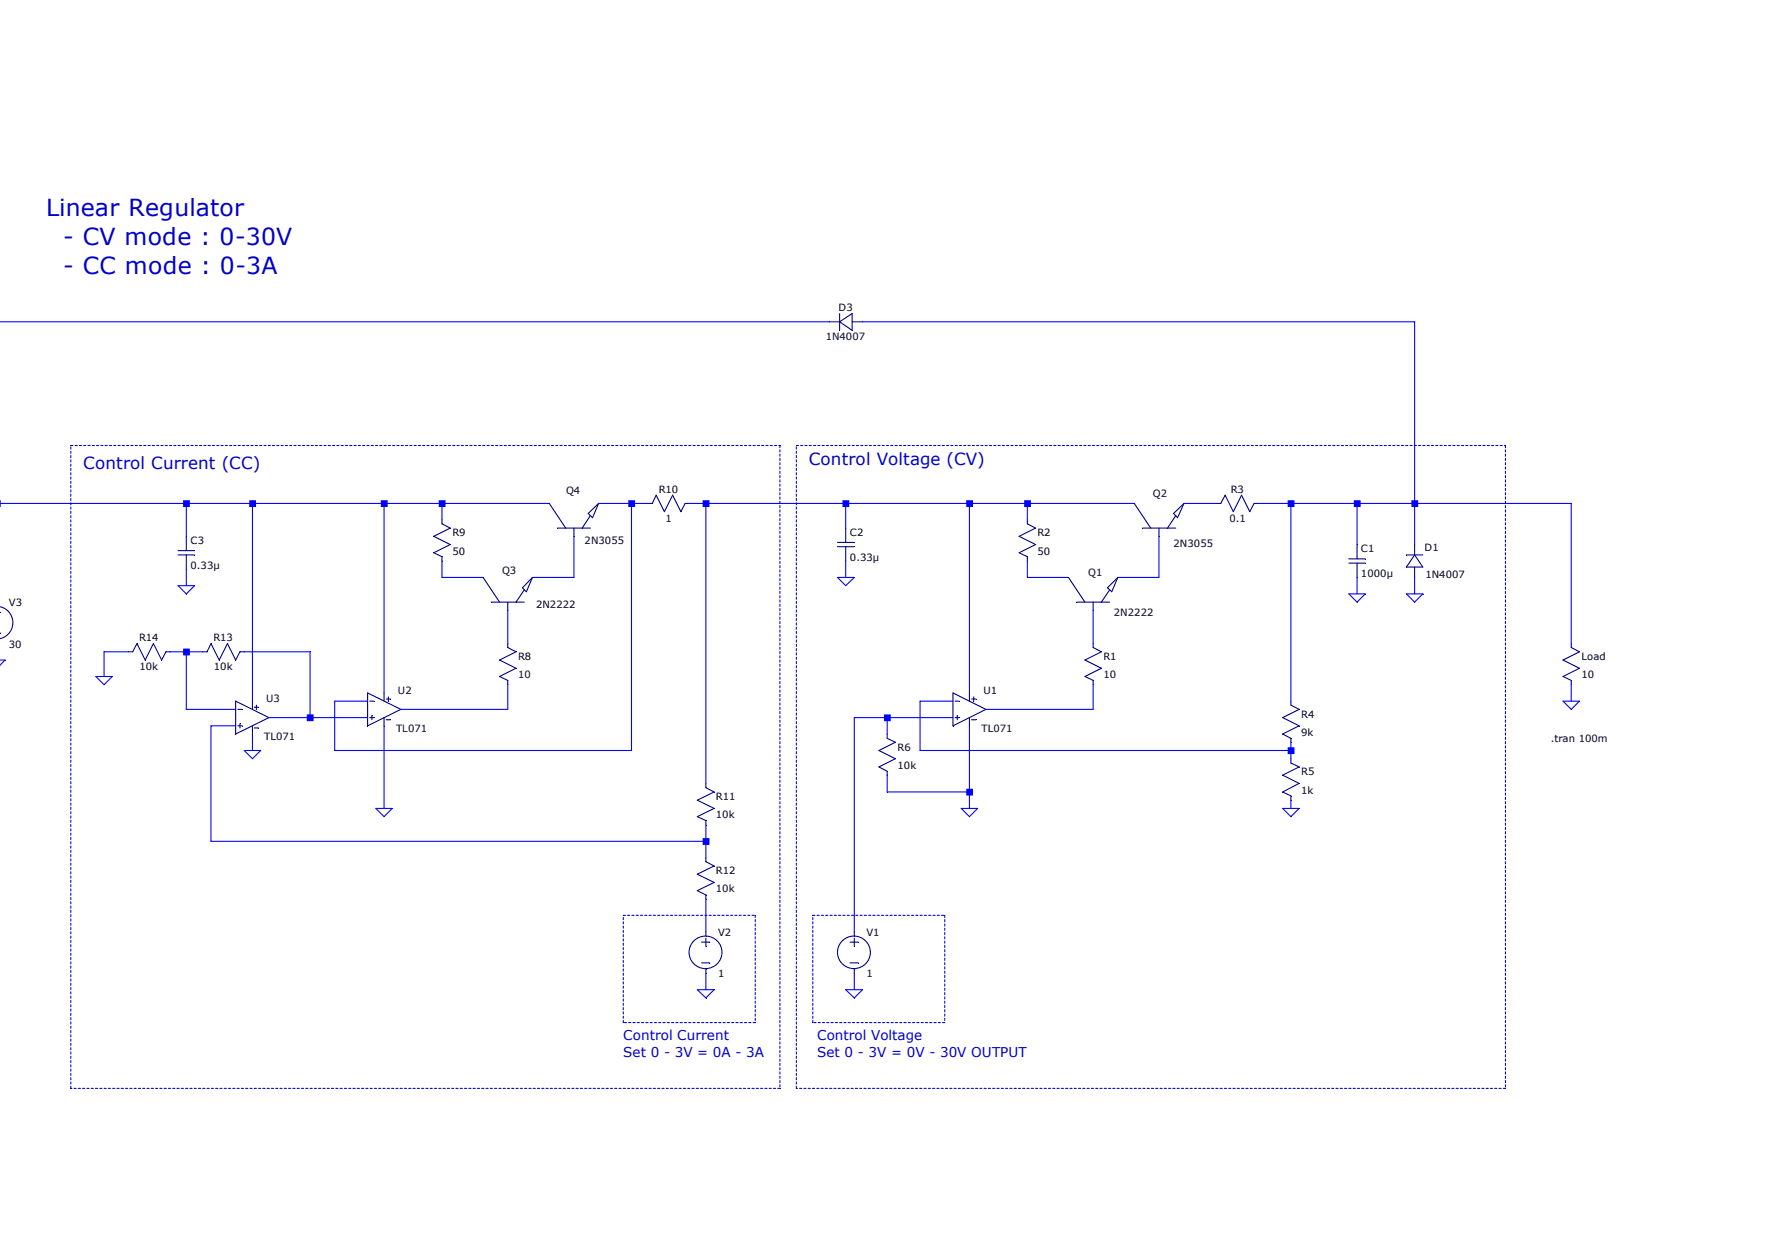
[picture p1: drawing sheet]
<svg xmlns="http://www.w3.org/2000/svg" width="210mm" height="148mm" viewBox="0 0 210 148" stroke-linecap="round" stroke-linejoin="round" font-family="sans-serif">
<path d="M131.1 69.6l.5 .5" fill="none" stroke="#00007f" stroke-width=".13"/>
<path d="M132.3 68.4l-1.2 1.2" fill="none" stroke="#00007f" stroke-width=".13"/>
<path d="M132.3 68.4l-.7 1.7" fill="none" stroke="#00007f" stroke-width=".13"/>
<path d="M131.4 69.8l-1 1.5" fill="none" stroke="#00007f" stroke-width=".13"/>
<path d="M127.5 71.3h3.9" fill="none" stroke="#00007f" stroke-width=".13"/>
<path d="M126.5 68.4l1.9 2.9" fill="none" stroke="#00007f" stroke-width=".13"/>
<path d="M129.4 71.3v1" fill="none" stroke="#00007f" stroke-width=".13"/>
<path d="M129.4 80.6v.5" fill="none" stroke="#00007f" stroke-width=".13"/>
<path d="M128.4 80.1l1 .5" fill="none" stroke="#00007f" stroke-width=".13"/>
<path d="M130.4 79.1l-2 1" fill="none" stroke="#00007f" stroke-width=".13"/>
<path d="M128.4 78.1l2 1" fill="none" stroke="#00007f" stroke-width=".13"/>
<path d="M130.4 77.2l-2 .9" fill="none" stroke="#00007f" stroke-width=".13"/>
<path d="M129.4 76.2v.5" fill="none" stroke="#00007f" stroke-width=".13"/>
<path d="M129.4 76.7l1 .5" fill="none" stroke="#00007f" stroke-width=".13"/>
<path d="M138.9 60.8l.5 .5" fill="none" stroke="#00007f" stroke-width=".13"/>
<path d="M140.2 59.6l-1.3 1.2" fill="none" stroke="#00007f" stroke-width=".13"/>
<path d="M140.2 59.6l-.8 1.7" fill="none" stroke="#00007f" stroke-width=".13"/>
<path d="M139.2 61l-1 1.5" fill="none" stroke="#00007f" stroke-width=".13"/>
<path d="M135.3 62.5h3.9" fill="none" stroke="#00007f" stroke-width=".13"/>
<path d="M134.3 59.6l1.9 2.9" fill="none" stroke="#00007f" stroke-width=".13"/>
<path d="M137.2 62.5v1" fill="none" stroke="#00007f" stroke-width=".13"/>
<path d="M121.6 65.9v.5" fill="none" stroke="#00007f" stroke-width=".13"/>
<path d="M120.6 65.4l1 .5" fill="none" stroke="#00007f" stroke-width=".13"/>
<path d="M122.6 64.5l-2 .9" fill="none" stroke="#00007f" stroke-width=".13"/>
<path d="M120.6 63.5l2 1" fill="none" stroke="#00007f" stroke-width=".13"/>
<path d="M122.6 62.5l-2 1" fill="none" stroke="#00007f" stroke-width=".13"/>
<path d="M121.6 61.6v.4" fill="none" stroke="#00007f" stroke-width=".13"/>
<path d="M121.6 62l1 .5" fill="none" stroke="#00007f" stroke-width=".13"/>
<path d="M144.1 59.6h.4" fill="none" stroke="#00007f" stroke-width=".13"/>
<path d="M145 58.6l-.5 1" fill="none" stroke="#00007f" stroke-width=".13"/>
<path d="M145 58.6l1 2" fill="none" stroke="#00007f" stroke-width=".13"/>
<path d="M147 58.6l-1 2" fill="none" stroke="#00007f" stroke-width=".13"/>
<path d="M147 58.6l1 2" fill="none" stroke="#00007f" stroke-width=".13"/>
<path d="M148.5 59.6h.4" fill="none" stroke="#00007f" stroke-width=".13"/>
<path d="M148.5 59.6l-.5 1" fill="none" stroke="#00007f" stroke-width=".13"/>
<path d="M152.8 87.4v.5" fill="none" stroke="#00007f" stroke-width=".13"/>
<path d="M151.8 86.9l1 .5" fill="none" stroke="#00007f" stroke-width=".13"/>
<path d="M153.8 85.9l-2 1" fill="none" stroke="#00007f" stroke-width=".13"/>
<path d="M151.8 85l2 .9" fill="none" stroke="#00007f" stroke-width=".13"/>
<path d="M153.8 84l-2 1" fill="none" stroke="#00007f" stroke-width=".13"/>
<path d="M152.8 83v.5" fill="none" stroke="#00007f" stroke-width=".13"/>
<path d="M152.8 83.5l1 .5" fill="none" stroke="#00007f" stroke-width=".13"/>
<path d="M152.8 94.2v.5" fill="none" stroke="#00007f" stroke-width=".13"/>
<path d="M151.8 93.8l1 .4" fill="none" stroke="#00007f" stroke-width=".13"/>
<path d="M153.8 92.8l-2 1" fill="none" stroke="#00007f" stroke-width=".13"/>
<path d="M151.8 91.8l2 1" fill="none" stroke="#00007f" stroke-width=".13"/>
<path d="M153.8 90.8l-2 1" fill="none" stroke="#00007f" stroke-width=".13"/>
<path d="M152.8 89.8v.5" fill="none" stroke="#00007f" stroke-width=".13"/>
<path d="M152.8 90.3l1 .5" fill="none" stroke="#00007f" stroke-width=".13"/>
<path d="M100.6 111.5h1" fill="none" stroke="#00007f" stroke-width=".13"/>
<path d="M100.6 114h1" fill="none" stroke="#00007f" stroke-width=".13"/>
<path d="M101.1 111.1v1" fill="none" stroke="#00007f" stroke-width=".13"/>
<path d="M101.1 114.7v.5" fill="none" stroke="#00007f" stroke-width=".13"/>
<path d="M101.1 110.3v.5" fill="none" stroke="#00007f" stroke-width=".13"/>
<g fill="none" stroke="#00007f" stroke-width=".13">
<path d="M105 91.3v.5"/>
<circle cx="101.1" cy="112.8" r="1.94"/>
</g>
<path d="M104.1 90.8l.9 .5" fill="none" stroke="#00007f" stroke-width=".13"/>
<path d="M106 89.8l-1.9 1" fill="none" stroke="#00007f" stroke-width=".13"/>
<path d="M104.1 88.9l1.9 .9" fill="none" stroke="#00007f" stroke-width=".13"/>
<path d="M106 87.9l-1.9 1" fill="none" stroke="#00007f" stroke-width=".13"/>
<path d="M105 86.9v.5" fill="none" stroke="#00007f" stroke-width=".13"/>
<path d="M105 87.4l1 .5" fill="none" stroke="#00007f" stroke-width=".13"/>
<path d="M160.7 66.7v1.7" fill="none" stroke="#00007f" stroke-width=".13"/>
<path d="M160.7 64.5v1.7" fill="none" stroke="#00007f" stroke-width=".13"/>
<path d="M159.7 66.2h1.9" fill="none" stroke="#00007f" stroke-width=".13"/>
<path d="M159.7 66.7h1.9" fill="none" stroke="#00007f" stroke-width=".13"/>
<path d="M166.5 65.7h1.9" fill="none" stroke="#00007f" stroke-width=".13"/>
<path d="M166.5 67.1h1.9" fill="none" stroke="#00007f" stroke-width=".13"/>
<path d="M167.5 65.7l-1 1.4" fill="none" stroke="#00007f" stroke-width=".13"/>
<path d="M167.5 65.7l.9 1.4" fill="none" stroke="#00007f" stroke-width=".13"/>
<path d="M167.5 67.1v1.3" fill="none" stroke="#00007f" stroke-width=".13"/>
<path d="M167.5 64.5v1.2" fill="none" stroke="#00007f" stroke-width=".13"/>
<path d="M186 80.6v.5" fill="none" stroke="#00007f" stroke-width=".13"/>
<path d="M185 80.1l1 .5" fill="none" stroke="#00007f" stroke-width=".13"/>
<path d="M187 79.1l-2 1" fill="none" stroke="#00007f" stroke-width=".13"/>
<path d="M185 78.1l2 1" fill="none" stroke="#00007f" stroke-width=".13"/>
<path d="M187 77.2l-2 .9" fill="none" stroke="#00007f" stroke-width=".13"/>
<path d="M186 76.2v.5" fill="none" stroke="#00007f" stroke-width=".13"/>
<path d="M186 76.7l1 .5" fill="none" stroke="#00007f" stroke-width=".13"/>
<path d="M112.8 82l3.9 2" fill="none" stroke="#00007f" stroke-width=".13"/>
<path d="M116.7 84l-3.9 1.9" fill="none" stroke="#00007f" stroke-width=".13"/>
<path d="M112.8 82v3.9" fill="none" stroke="#00007f" stroke-width=".13"/>
<path d="M113.1 83h.4" fill="none" stroke="#00007f" stroke-width=".13"/>
<path d="M113.1 85h.4" fill="none" stroke="#00007f" stroke-width=".13"/>
<path d="M113.3 84.7v.5" fill="none" stroke="#00007f" stroke-width=".13"/>
<path d="M114.8 82v1" fill="none" stroke="#00007f" stroke-width=".13"/>
<path d="M114.8 85v.9" fill="none" stroke="#00007f" stroke-width=".13"/>
<path d="M115 82.8h.5" fill="none" stroke="#00007f" stroke-width=".13"/>
<path d="M115.3 82.5v.5" fill="none" stroke="#00007f" stroke-width=".13"/>
<path d="M115 85.2h.5" fill="none" stroke="#00007f" stroke-width=".13"/>
<path d="M61.8 69.6l.5 .5" fill="none" stroke="#00007f" stroke-width=".13"/>
<path d="M63 68.4l-1.2 1.2" fill="none" stroke="#00007f" stroke-width=".13"/>
<path d="M63 68.4l-.7 1.7" fill="none" stroke="#00007f" stroke-width=".13"/>
<path d="M62.1 69.8l-1 1.5" fill="none" stroke="#00007f" stroke-width=".13"/>
<path d="M58.2 71.3h3.9" fill="none" stroke="#00007f" stroke-width=".13"/>
<path d="M57.2 68.4l1.9 2.9" fill="none" stroke="#00007f" stroke-width=".13"/>
<path d="M60.1 71.3v1" fill="none" stroke="#00007f" stroke-width=".13"/>
<path d="M60.1 80.6v.5" fill="none" stroke="#00007f" stroke-width=".13"/>
<path d="M59.1 80.1l1 .5" fill="none" stroke="#00007f" stroke-width=".13"/>
<path d="M61.1 79.1l-2 1" fill="none" stroke="#00007f" stroke-width=".13"/>
<path d="M59.1 78.1l2 1" fill="none" stroke="#00007f" stroke-width=".13"/>
<path d="M61.1 77.2l-2 .9" fill="none" stroke="#00007f" stroke-width=".13"/>
<path d="M60.1 76.2v.5" fill="none" stroke="#00007f" stroke-width=".13"/>
<path d="M60.1 76.7l1 .5" fill="none" stroke="#00007f" stroke-width=".13"/>
<path d="M69.6 60.8l.5 .5" fill="none" stroke="#00007f" stroke-width=".13"/>
<path d="M70.9 59.6l-1.3 1.2" fill="none" stroke="#00007f" stroke-width=".13"/>
<path d="M70.9 59.6l-.8 1.7" fill="none" stroke="#00007f" stroke-width=".13"/>
<path d="M69.9 61l-1 1.5" fill="none" stroke="#00007f" stroke-width=".13"/>
<path d="M66 62.5h3.9" fill="none" stroke="#00007f" stroke-width=".13"/>
<path d="M65 59.6l2 2.9" fill="none" stroke="#00007f" stroke-width=".13"/>
<path d="M67.9 62.5v1" fill="none" stroke="#00007f" stroke-width=".13"/>
<path d="M52.3 65.9v.5" fill="none" stroke="#00007f" stroke-width=".13"/>
<path d="M51.4 65.4l.9 .5" fill="none" stroke="#00007f" stroke-width=".13"/>
<path d="M53.3 64.5l-1.9 .9" fill="none" stroke="#00007f" stroke-width=".13"/>
<path d="M51.4 63.5l1.9 1" fill="none" stroke="#00007f" stroke-width=".13"/>
<path d="M53.3 62.5l-1.9 1" fill="none" stroke="#00007f" stroke-width=".13"/>
<path d="M52.3 61.6v.4" fill="none" stroke="#00007f" stroke-width=".13"/>
<path d="M52.3 62l1 .5" fill="none" stroke="#00007f" stroke-width=".13"/>
<path d="M76.7 59.6h.5" fill="none" stroke="#00007f" stroke-width=".13"/>
<path d="M77.7 58.6l-.5 1" fill="none" stroke="#00007f" stroke-width=".13"/>
<path d="M77.7 58.6l1 2" fill="none" stroke="#00007f" stroke-width=".13"/>
<path d="M79.6 58.6l-.9 2" fill="none" stroke="#00007f" stroke-width=".13"/>
<path d="M79.6 58.6l1 2" fill="none" stroke="#00007f" stroke-width=".13"/>
<path d="M81.1 59.6h.5" fill="none" stroke="#00007f" stroke-width=".13"/>
<path d="M81.1 59.6l-.5 1" fill="none" stroke="#00007f" stroke-width=".13"/>
<path d="M99.4 37.1v2" fill="none" stroke="#00007f" stroke-width=".13"/>
<path d="M100.9 37.1v2" fill="none" stroke="#00007f" stroke-width=".13"/>
<path d="M99.4 38.1l1.5 1" fill="none" stroke="#00007f" stroke-width=".13"/>
<path d="M100.9 37.1l-1.5 1" fill="none" stroke="#00007f" stroke-width=".13"/>
<path d="M100.9 38.1h1.2" fill="none" stroke="#00007f" stroke-width=".13"/>
<path d="M98.2 38.1h1.2" fill="none" stroke="#00007f" stroke-width=".13"/>
<path d="M43.5 82l4 2" fill="none" stroke="#00007f" stroke-width=".13"/>
<path d="M47.5 84l-4 1.9" fill="none" stroke="#00007f" stroke-width=".13"/>
<path d="M43.5 82v3.9" fill="none" stroke="#00007f" stroke-width=".13"/>
<path d="M43.8 83h.5" fill="none" stroke="#00007f" stroke-width=".13"/>
<path d="M43.8 85h.5" fill="none" stroke="#00007f" stroke-width=".13"/>
<path d="M44 84.7v.5" fill="none" stroke="#00007f" stroke-width=".13"/>
<path d="M45.5 82v1" fill="none" stroke="#00007f" stroke-width=".13"/>
<path d="M45.5 85v.9" fill="none" stroke="#00007f" stroke-width=".13"/>
<path d="M45.7 82.8h.5" fill="none" stroke="#00007f" stroke-width=".13"/>
<path d="M46 82.5v.5" fill="none" stroke="#00007f" stroke-width=".13"/>
<path d="M45.7 85.2h.5" fill="none" stroke="#00007f" stroke-width=".13"/>
<path d="M83.6 97.2v.5" fill="none" stroke="#00007f" stroke-width=".13"/>
<path d="M82.5 96.7l1.1 .5" fill="none" stroke="#00007f" stroke-width=".13"/>
<path d="M84.5 95.7l-2 1" fill="none" stroke="#00007f" stroke-width=".13"/>
<path d="M82.5 94.7l2 1" fill="none" stroke="#00007f" stroke-width=".13"/>
<path d="M84.5 93.8l-2 .9" fill="none" stroke="#00007f" stroke-width=".13"/>
<path d="M83.6 92.8v.5" fill="none" stroke="#00007f" stroke-width=".13"/>
<path d="M83.6 93.3l.9 .5" fill="none" stroke="#00007f" stroke-width=".13"/>
<path d="M83.6 106v.4" fill="none" stroke="#00007f" stroke-width=".13"/>
<path d="M82.5 105.5l1.1 .5" fill="none" stroke="#00007f" stroke-width=".13"/>
<path d="M84.5 104.5l-2 1" fill="none" stroke="#00007f" stroke-width=".13"/>
<path d="M82.5 103.5l2 1" fill="none" stroke="#00007f" stroke-width=".13"/>
<path d="M84.5 102.5l-2 1" fill="none" stroke="#00007f" stroke-width=".13"/>
<path d="M83.6 101.6v.4" fill="none" stroke="#00007f" stroke-width=".13"/>
<path d="M83.6 102l.9 .5" fill="none" stroke="#00007f" stroke-width=".13"/>
<path d="M27.9 83l3.9 2" fill="none" stroke="#00007f" stroke-width=".13"/>
<path d="M31.8 85l-3.9 1.9" fill="none" stroke="#00007f" stroke-width=".13"/>
<path d="M27.9 83v3.9" fill="none" stroke="#00007f" stroke-width=".13"/>
<path d="M28.2 84h.5" fill="none" stroke="#00007f" stroke-width=".13"/>
<path d="M28.2 85.9h.5" fill="none" stroke="#00007f" stroke-width=".13"/>
<path d="M28.4 85.7v.5" fill="none" stroke="#00007f" stroke-width=".13"/>
<path d="M29.9 83v1" fill="none" stroke="#00007f" stroke-width=".13"/>
<path d="M29.9 85.9v1" fill="none" stroke="#00007f" stroke-width=".13"/>
<path d="M30.1 83.7h.5" fill="none" stroke="#00007f" stroke-width=".13"/>
<path d="M30.4 83.5v.5" fill="none" stroke="#00007f" stroke-width=".13"/>
<path d="M30.1 86.2h.5" fill="none" stroke="#00007f" stroke-width=".13"/>
<path d="M24 77.2h.5" fill="none" stroke="#00007f" stroke-width=".13"/>
<path d="M25 76.2l-.5 1" fill="none" stroke="#00007f" stroke-width=".13"/>
<path d="M25 76.2l1 1.9" fill="none" stroke="#00007f" stroke-width=".13"/>
<path d="M26.9 76.2l-.9 1.9" fill="none" stroke="#00007f" stroke-width=".13"/>
<path d="M26.9 76.2l1 1.9" fill="none" stroke="#00007f" stroke-width=".13"/>
<path d="M28.4 77.2h.5" fill="none" stroke="#00007f" stroke-width=".13"/>
<path d="M28.4 77.2l-.5 .9" fill="none" stroke="#00007f" stroke-width=".13"/>
<path d="M15.2 77.2h.5" fill="none" stroke="#00007f" stroke-width=".13"/>
<path d="M16.2 76.2l-.5 1" fill="none" stroke="#00007f" stroke-width=".13"/>
<path d="M16.2 76.2l1 1.9" fill="none" stroke="#00007f" stroke-width=".13"/>
<path d="M18.2 76.2l-1 1.9" fill="none" stroke="#00007f" stroke-width=".13"/>
<path d="M18.2 76.2l.9 1.9" fill="none" stroke="#00007f" stroke-width=".13"/>
<path d="M19.6 77.2h.5" fill="none" stroke="#00007f" stroke-width=".13"/>
<path d="M19.6 77.2l-.5 .9" fill="none" stroke="#00007f" stroke-width=".13"/>
<path d="M-.1 72.5h.2" fill="none" stroke="#00007f" stroke-width=".13"/>
<path d="M-.1 75h.2" fill="none" stroke="#00007f" stroke-width=".13"/>
<path d="M-.1 71.8a1.91 1.91 0 0 1 1.6 1.9 1.91 1.91 0 0 1-1.5 1.9M83.1 111.5h.9" fill="none" stroke="#00007f" stroke-width=".13"/>
<path d="M83.1 114h.9" fill="none" stroke="#00007f" stroke-width=".13"/>
<path d="M83.6 111.1v1" fill="none" stroke="#00007f" stroke-width=".13"/>
<path d="M83.6 114.7v.5" fill="none" stroke="#00007f" stroke-width=".13"/>
<path d="M83.6 110.3v.5" fill="none" stroke="#00007f" stroke-width=".13"/>
<g fill="none" stroke="#00007f" stroke-width=".13">
<path d="M100.1 64.7v1.7"/>
<circle cx="83.5" cy="112.8" r="1.94"/>
</g>
<path d="M100.1 62.5v1.7" fill="none" stroke="#00007f" stroke-width=".13"/>
<path d="M99.1 64.2h2" fill="none" stroke="#00007f" stroke-width=".13"/>
<path d="M99.1 64.7h2" fill="none" stroke="#00007f" stroke-width=".13"/>
<path d="M22.1 65.7v1.7" fill="none" stroke="#00007f" stroke-width=".13"/>
<path d="M22.1 63.5v1.7" fill="none" stroke="#00007f" stroke-width=".13"/>
<path d="M21.1 65.2h1.9" fill="none" stroke="#00007f" stroke-width=".13"/>
<path d="M21.1 65.7h1.9" fill="none" stroke="#00007f" stroke-width=".13"/>
<g fill="none" stroke="#00f" stroke-width=".13">
<path d="M0 38.1h98.2M102.1 38.1h65.4M-.1 78.1h.7l-.7 .7M21.1 69.3h1.9l-.9 1zM99.1 68.4h2l-1 .9zM159.7 70.3h1.9l-.9 1zM166.5 70.3h1.9l-.9 1zM11.3 80.1h2l-1 1zM28.9 88.9h2l-1 .9zM44.5 95.7h1.9l-.9 1zM113.8 95.7h1.9l-.9 1zM151.8 95.7h2l-1 1z"/>
<path d="M185 83h2l-1 1zM82.5 117.2h2l-.9 1zM100.1 117.2h2l-1 1z"/>
</g>
<path d="M-.1 59.6h30" fill="none" stroke="#00f" stroke-width=".13"/>
<path d="M29.9 59.6h15.6" fill="none" stroke="#00f" stroke-width=".13"/>
<path d="M45.5 59.6h6.8" fill="none" stroke="#00f" stroke-width=".13"/>
<path d="M52.3 59.6h12.7" fill="none" stroke="#00f" stroke-width=".13"/>
<path d="M70.9 59.6h3.9" fill="none" stroke="#00f" stroke-width=".13"/>
<path d="M74.8 59.6h1.9" fill="none" stroke="#00f" stroke-width=".13"/>
<path d="M81.6 59.6h2" fill="none" stroke="#00f" stroke-width=".13"/>
<path d="M83.6 59.6h16.5" fill="none" stroke="#00f" stroke-width=".13"/>
<path d="M100.1 59.6h14.7" fill="none" stroke="#00f" stroke-width=".13"/>
<path d="M114.8 59.6h6.8" fill="none" stroke="#00f" stroke-width=".13"/>
<path d="M121.6 59.6h12.7" fill="none" stroke="#00f" stroke-width=".13"/>
<path d="M140.2 59.6h3.9" fill="none" stroke="#00f" stroke-width=".13"/>
<path d="M148.9 59.6h3.9" fill="none" stroke="#00f" stroke-width=".13"/>
<path d="M152.8 59.6h7.9" fill="none" stroke="#00f" stroke-width=".13"/>
<path d="M167.5 38.1v21.5" fill="none" stroke="#00f" stroke-width=".13"/>
<path d="M160.7 59.6h6.8" fill="none" stroke="#00f" stroke-width=".13"/>
<path d="M167.5 59.6h18.5" fill="none" stroke="#00f" stroke-width=".13"/>
<path d="M52.3 59.6v2" fill="none" stroke="#00f" stroke-width=".13"/>
<path d="M121.6 59.6v2" fill="none" stroke="#00f" stroke-width=".13"/>
<path d="M100.1 59.6v2.9" fill="none" stroke="#00f" stroke-width=".13"/>
<path d="M22.1 59.6v3.9" fill="none" stroke="#00f" stroke-width=".13"/>
<path d="M160.7 59.6v4.9" fill="none" stroke="#00f" stroke-width=".13"/>
<path d="M167.5 59.6v4.9" fill="none" stroke="#00f" stroke-width=".13"/>
<path d="M52.3 66.4v2" fill="none" stroke="#00f" stroke-width=".13"/>
<path d="M52.3 68.4h4.9" fill="none" stroke="#00f" stroke-width=".13"/>
<path d="M67.9 63.5v4.9" fill="none" stroke="#00f" stroke-width=".13"/>
<path d="M63 68.4h4.9" fill="none" stroke="#00f" stroke-width=".13"/>
<path d="M100.1 66.4v2" fill="none" stroke="#00f" stroke-width=".13"/>
<path d="M121.6 66.4v2" fill="none" stroke="#00f" stroke-width=".13"/>
<path d="M121.6 68.4h4.9" fill="none" stroke="#00f" stroke-width=".13"/>
<path d="M137.2 63.5v4.9" fill="none" stroke="#00f" stroke-width=".13"/>
<path d="M132.3 68.4h4.9" fill="none" stroke="#00f" stroke-width=".13"/>
<path d="M22.1 67.4v1.9" fill="none" stroke="#00f" stroke-width=".13"/>
<path d="M160.7 68.4v1.9" fill="none" stroke="#00f" stroke-width=".13"/>
<path d="M167.5 68.4v1.9" fill="none" stroke="#00f" stroke-width=".13"/>
<path d="M60.1 72.3v3.9" fill="none" stroke="#00f" stroke-width=".13"/>
<path d="M129.4 72.3v3.9" fill="none" stroke="#00f" stroke-width=".13"/>
<path d="M186 59.6v16.6" fill="none" stroke="#00f" stroke-width=".13"/>
<path d="M12.3 77.2h2.9" fill="none" stroke="#00f" stroke-width=".13"/>
<path d="M20.1 77.2h2" fill="none" stroke="#00f" stroke-width=".13"/>
<path d="M22.1 77.2h1.9" fill="none" stroke="#00f" stroke-width=".13"/>
<path d="M28.9 77.2h7.8" fill="none" stroke="#00f" stroke-width=".13"/>
<path d="M12.3 77.2v2.9" fill="none" stroke="#00f" stroke-width=".13"/>
<path d="M45.5 59.6v22.4" fill="none" stroke="#00f" stroke-width=".13"/>
<path d="M114.8 59.6v22.4" fill="none" stroke="#00f" stroke-width=".13"/>
<path d="M29.9 59.6v23.4" fill="none" stroke="#00f" stroke-width=".13"/>
<path d="M39.6 83h3.9" fill="none" stroke="#00f" stroke-width=".13"/>
<path d="M108.9 83h3.9" fill="none" stroke="#00f" stroke-width=".13"/>
<path d="M152.8 59.6v23.4" fill="none" stroke="#00f" stroke-width=".13"/>
<path d="M186 81.1v1.9" fill="none" stroke="#00f" stroke-width=".13"/>
<path d="M22.1 77.2v6.8" fill="none" stroke="#00f" stroke-width=".13"/>
<path d="M22.1 84h5.8" fill="none" stroke="#00f" stroke-width=".13"/>
<path d="M60.1 81.1v2.9" fill="none" stroke="#00f" stroke-width=".13"/>
<path d="M47.5 84h12.6" fill="none" stroke="#00f" stroke-width=".13"/>
<path d="M129.4 81.1v2.9" fill="none" stroke="#00f" stroke-width=".13"/>
<path d="M116.7 84h12.7" fill="none" stroke="#00f" stroke-width=".13"/>
<path d="M36.7 77.2v7.8" fill="none" stroke="#00f" stroke-width=".13"/>
<path d="M31.8 85h4.9" fill="none" stroke="#00f" stroke-width=".13"/>
<path d="M36.7 85h6.8" fill="none" stroke="#00f" stroke-width=".13"/>
<path d="M101.1 85h3.9" fill="none" stroke="#00f" stroke-width=".13"/>
<path d="M105 85h7.8" fill="none" stroke="#00f" stroke-width=".13"/>
<path d="M25 85.9h2.9" fill="none" stroke="#00f" stroke-width=".13"/>
<path d="M105 85v1.9" fill="none" stroke="#00f" stroke-width=".13"/>
<path d="M29.9 86.9v2" fill="none" stroke="#00f" stroke-width=".13"/>
<path d="M39.6 83v5.9" fill="none" stroke="#00f" stroke-width=".13"/>
<path d="M74.8 59.6v29.3" fill="none" stroke="#00f" stroke-width=".13"/>
<path d="M39.6 88.9h35.2" fill="none" stroke="#00f" stroke-width=".13"/>
<path d="M108.9 83v5.9" fill="none" stroke="#00f" stroke-width=".13"/>
<path d="M152.8 87.9v1" fill="none" stroke="#00f" stroke-width=".13"/>
<path d="M108.9 88.9h43.9" fill="none" stroke="#00f" stroke-width=".13"/>
<path d="M152.8 88.9v.9" fill="none" stroke="#00f" stroke-width=".13"/>
<path d="M83.6 59.6v33.2" fill="none" stroke="#00f" stroke-width=".13"/>
<path d="M105 91.8v2" fill="none" stroke="#00f" stroke-width=".13"/>
<path d="M114.8 85.9v7.9" fill="none" stroke="#00f" stroke-width=".13"/>
<path d="M105 93.8h9.8" fill="none" stroke="#00f" stroke-width=".13"/>
<path d="M45.5 85.9v9.8" fill="none" stroke="#00f" stroke-width=".13"/>
<path d="M114.8 93.8v1.9" fill="none" stroke="#00f" stroke-width=".13"/>
<path d="M152.8 94.7v1" fill="none" stroke="#00f" stroke-width=".13"/>
<path d="M25 85.9v13.7" fill="none" stroke="#00f" stroke-width=".13"/>
<path d="M83.6 97.7v1.9" fill="none" stroke="#00f" stroke-width=".13"/>
<path d="M25 99.6h58.6" fill="none" stroke="#00f" stroke-width=".13"/>
<path d="M83.6 99.6v2" fill="none" stroke="#00f" stroke-width=".13"/>
<path d="M83.6 106.4v3.9" fill="none" stroke="#00f" stroke-width=".13"/>
<path d="M101.1 85v25.3" fill="none" stroke="#00f" stroke-width=".13"/>
<path d="M83.6 115.2v2" fill="none" stroke="#00f" stroke-width=".13"/>
<path d="M101.1 115.2v2" fill="none" stroke="#00f" stroke-width=".13"/>
<path d="M0 59.2h.1v.8h-.1zM21.7 59.2h.8v.8h-.8zM21.7 76.8h.8v.8h-.8zM29.5 59.2h.8v.8h-.8zM36.3 84.6h.8v.8h-.8zM45.1 59.2h.8v.8h-.8zM51.9 59.2h.8v.8h-.8zM74.4 59.2h.8v.8h-.8zM83.2 59.2h.8v.8h-.8zM83.2 99.2h.8v.8h-.8zM99.7 59.2h.8v.8h-.8zM104.6 84.6h.9v.8h-.9zM114.4 59.2h.8v.8h-.8zM114.4 93.4h.8v.8h-.8zM121.2 59.2h.8v.8h-.8zM152.4 59.2h.8v.8h-.8zM152.4 88.5h.8v.8h-.8zM160.3 59.2h.8v.8h-.8zM167.1 59.2h.8v.8h-.8z" fill-rule="evenodd" fill="#00f"/>
<path d="M89.4 121.1h-15.6" fill="none" stroke="#0000c8" stroke-width=".13" stroke-dasharray=".3 .3"/>
<path d="M73.8 121.1v-12.7" fill="none" stroke="#0000c8" stroke-width=".13" stroke-dasharray=".3 .3"/>
<path d="M73.8 108.4h15.6" fill="none" stroke="#0000c8" stroke-width=".13" stroke-dasharray=".3 .3"/>
<path d="M89.4 108.4v12.7" fill="none" stroke="#0000c8" stroke-width=".13" stroke-dasharray=".3 .3"/>
<path d="M111.8 121.1h-15.6" fill="none" stroke="#0000c8" stroke-width=".13" stroke-dasharray=".3 .3"/>
<path d="M96.2 121.1v-12.7" fill="none" stroke="#0000c8" stroke-width=".13" stroke-dasharray=".3 .3"/>
<path d="M96.2 108.4h15.6" fill="none" stroke="#0000c8" stroke-width=".13" stroke-dasharray=".3 .3"/>
<path d="M111.8 108.4v12.7" fill="none" stroke="#0000c8" stroke-width=".13" stroke-dasharray=".3 .3"/>
<path d="M92.3 128.9h-83.9" fill="none" stroke="#0000c8" stroke-width=".13" stroke-dasharray=".3 .3"/>
<path d="M8.4 128.9v-76.2" fill="none" stroke="#0000c8" stroke-width=".13" stroke-dasharray=".3 .3"/>
<path d="M8.4 52.7h83.9" fill="none" stroke="#0000c8" stroke-width=".13" stroke-dasharray=".3 .3"/>
<path d="M92.3 52.7v76.2" fill="none" stroke="#0000c8" stroke-width=".13" stroke-dasharray=".3 .3"/>
<path d="M178.2 128.9h-83.9" fill="none" stroke="#0000c8" stroke-width=".13" stroke-dasharray=".3 .3"/>
<path d="M94.3 128.9v-76.2" fill="none" stroke="#0000c8" stroke-width=".13" stroke-dasharray=".3 .3"/>
<path d="M94.3 52.7h83.9" fill="none" stroke="#0000c8" stroke-width=".13" stroke-dasharray=".3 .3"/>
<path d="M178.2 52.7v76.2" fill="none" stroke="#0000c8" stroke-width=".13" stroke-dasharray=".3 .3"/>
<g font-size="2.8" fill="#0000c8">
<text x="5.5" y="25.6">Linear Regulator</text>
<text x="7.5" y="29">- CV mode : 0-30V</text>
<text x="7.5" y="32.4">- CC mode : 0-3A</text>
</g>
<g font-size="2" fill="#0000c8">
<text x="9.9" y="55.5">Control Current (CC)</text>
<text x="95.8" y="55.1">Control Voltage (CV)</text>
</g>
<g font-size="1.6" fill="#0000c8">
<text x="73.8" y="123.2">Control Current</text>
<text x="73.8" y="125.1">Set 0 - 3V = 0A - 3A</text>
<text x="96.7" y="123.2">Control Voltage</text>
<text x="96.7" y="125.1">Set 0 - 3V = 0V - 30V OUTPUT</text>
</g>
<g font-size="1.2">
<text x="97.7" y="40.3">1N4007</text>
<text x="99.3" y="36.9">D3</text>
<text x="67" y="58.5">Q4</text>
<text x="78" y="58.4">R10</text>
<text x="136.5" y="58.9">Q2</text>
<text x="145.7" y="58.4">R3</text>
<text x="22.6" y="64.4">C3</text>
<text x="53.6" y="63.5">R9</text>
<text x="53.6" y="65.7">50</text>
<text x="69.2" y="64.4">2N3055</text>
<text x="78.8" y="61.8">1</text>
<text x="100.6" y="63.5">C2</text>
<text x="122.8" y="63.5">R2</text>
<text x="122.8" y="65.7">50</text>
<text x="138.9" y="64.8">2N3055</text>
<text x="145.5" y="61.8">0.1</text>
<text x="161.1" y="65.4">C1</text>
<text x="168.7" y="65.2">D1</text>
<text x="1.1" y="71.8">V3</text>
<text x="22.6" y="67.4">0.33µ</text>
<text x="59.4" y="67.9">Q3</text>
<text x="63.5" y="72">2N2222</text>
<text x="100.6" y="66.4">0.33µ</text>
<text x="128.8" y="68.2">Q1</text>
<text x="161.1" y="68.4">1000µ</text>
<text x="168.7" y="68.5">1N4007</text>
<text x="1.1" y="76.7">30</text>
<text x="16.5" y="75.9">R14</text>
<text x="25.3" y="75.9">R13</text>
<text x="131.9" y="73">2N2222</text>
<text x="16.5" y="79.3">10k</text>
<text x="25.3" y="79.3">10k</text>
<text x="31.5" y="83.1">U3</text>
<text x="47.1" y="82.1">U2</text>
<text x="61.3" y="78.1">R8</text>
<text x="61.3" y="80.3">10</text>
<text x="116.4" y="82.1">U1</text>
<text x="130.6" y="78.1">R1</text>
<text x="130.6" y="80.3">10</text>
<text x="187.2" y="78.1">Load</text>
<text x="187.2" y="80.3">10</text>
<text x="31.3" y="87.6">TL071</text>
<text x="46.9" y="86.7">TL071</text>
<text x="106.3" y="88.9">R6</text>
<text x="116.2" y="86.7">TL071</text>
<text x="154.1" y="85">R4</text>
<text x="154.1" y="87.1">9k</text>
<text x="183.6" y="87.9">.tran 100m</text>
<text x="84.8" y="94.7">R11</text>
<text x="106.3" y="91.1">10k</text>
<text x="154.1" y="91.8">R5</text>
<text x="154.1" y="94">1k</text>
<text x="84.8" y="96.9">10k</text>
<text x="84.8" y="103.5">R12</text>
<text x="84.8" y="105.7">10k</text>
<text x="85" y="110.8">V2</text>
<text x="102.6" y="110.8">V1</text>
<text x="85" y="115.7">1</text>
<text x="102.6" y="115.7">1</text>
</g>
</svg>
